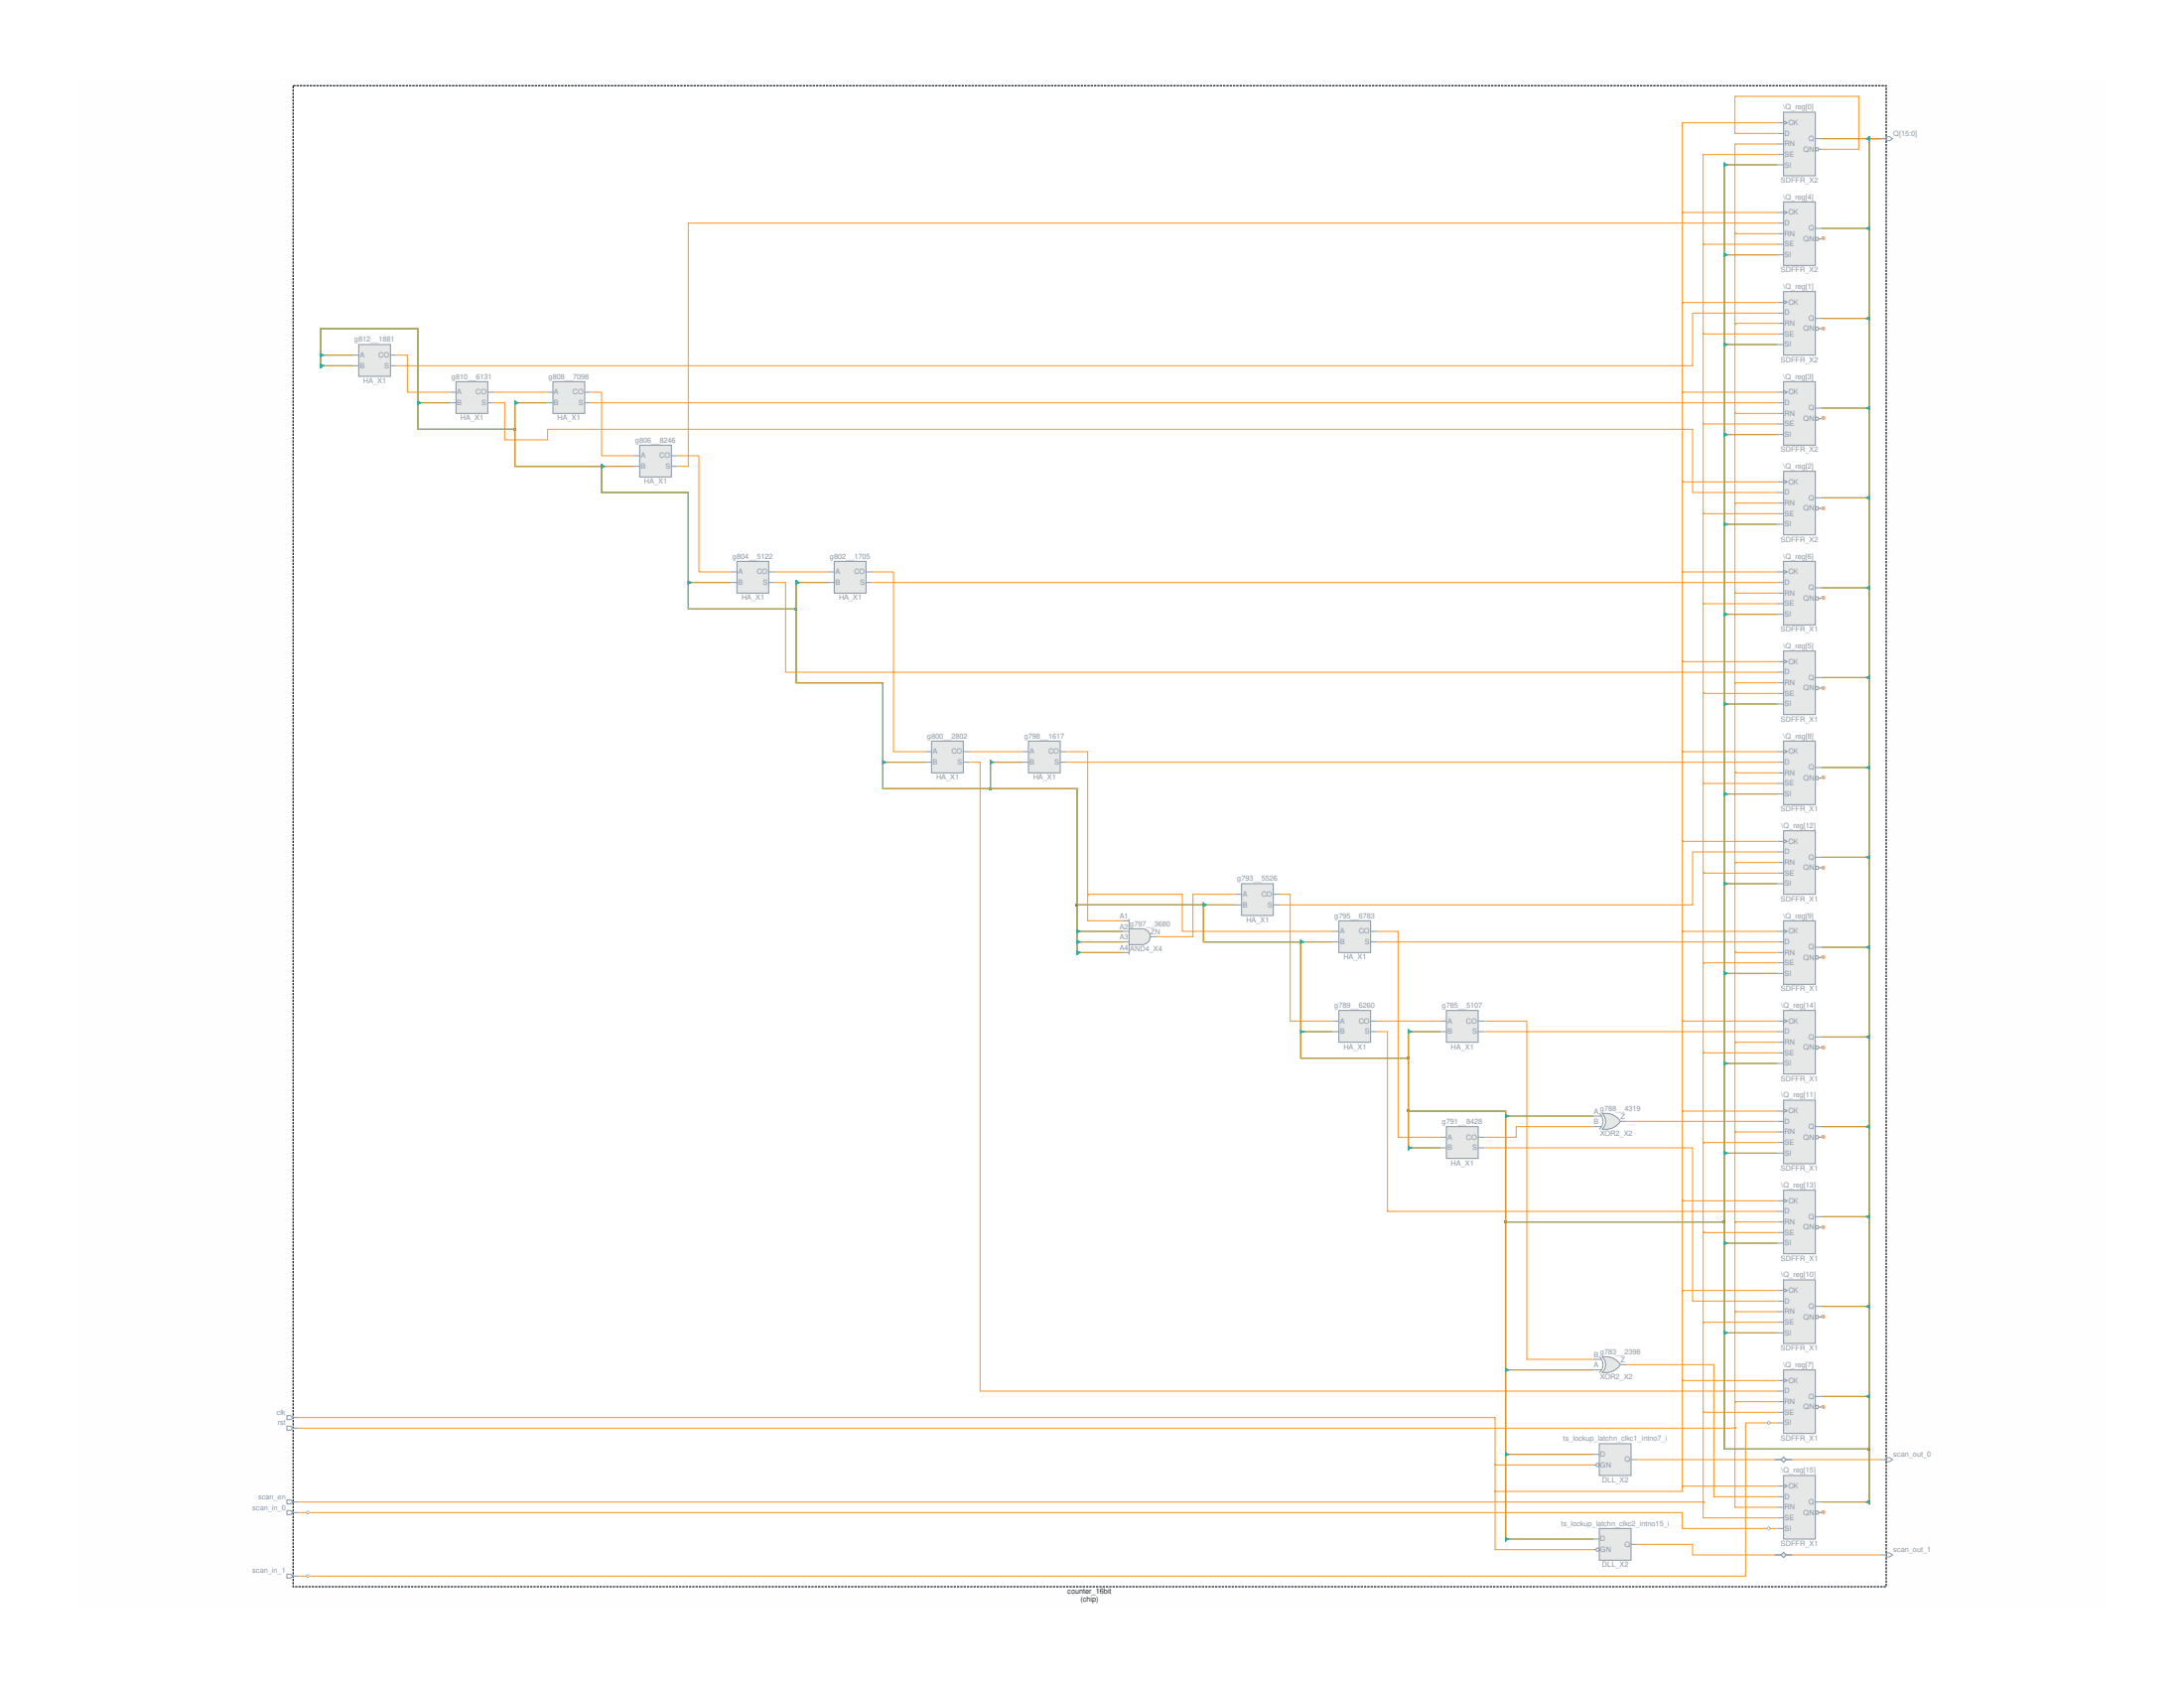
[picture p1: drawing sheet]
<svg xmlns="http://www.w3.org/2000/svg" width="279mm" height="216mm" viewBox="0 0 279 216" stroke-linecap="round" stroke-linejoin="round" font-family="sans-serif">
<path d="M10.2 10.2h259v195.5h-259z" fill="#fffefe"/>
<path d="M37.5 11h203.8v191.9h-203.8z" fill-rule="evenodd" fill="#fff"/>
<path d="M37.5 11h203.8v191.9h-203.8z" fill="none" stroke="#222830" stroke-width=".17" stroke-dasharray=".3 .1" stroke-linecap="butt"/>
<g fill="none" stroke="#8794a4" stroke-width=".13">
<path d="M241.3 17.5h.5l.3 .2-.3 .3h-.5zM36.7 181.1h.5l.3 .2-.3 .3h-.5zM36.7 182.4h.5l.3 .3-.3 .2h-.5zM36.7 193.2h.5l.3 .3-.3 .2h-.5zM36.7 191.9h.5l.3 .2-.3 .3h-.5zM37.5 181.3h.8M37.5 182.7h.8M37.5 193.5h.8M37.5 192.1h.8M240.5 186.7h.8M240.5 198.9h.8M241.3 186.4h.5l.3 .3-.3 .2h-.5z"/>
<path d="M241.3 198.6h.5l.3 .3-.3 .2h-.5zM36.7 201.3h.5l.3 .3-.3 .2h-.5zM37.5 201.6h.8"/>
</g>
<path d="M240.5 17.7h.8" fill="none" stroke="#8794a4" stroke-width=".17"/>
<path d="M106.7 71.8h4.1v4.1h-4.1z" fill-rule="evenodd" fill="#e6e8e8"/>
<path d="M106.7 71.8h4.1v4.1h-4.1z" fill="none" stroke="#8794a3" stroke-width=".13"/>
<path d="M105.9 73.2h.8M105.9 74.5h.8M110.8 73.2h.8M110.8 74.5h.8" fill="none" stroke="#8794a4" stroke-width=".13"/>
<path d="M228.2 25.8h4v8.2h-4z" fill-rule="evenodd" fill="#e6e8e8"/>
<path d="M228.2 25.8h4v8.2h-4zM228.2 27l.4 .2-.4 .2" fill="none" stroke="#8794a3" stroke-width=".13"/>
<g fill="none" stroke="#8794a4" stroke-width=".13">
<path d="M227.4 27.2h.8M227.4 28.5h.8M227.4 29.9h.8M227.4 31.2h.8M227.4 32.6h.8M232.2 29.2h.8M232.7 30.6h.3"/>
<circle cx="232.5" cy="30.6" r=".21"/>
</g>
<path d="M81.8 56.9h4.1v4.1h-4.1z" fill-rule="evenodd" fill="#e6e8e8"/>
<path d="M81.8 56.9h4.1v4.1h-4.1z" fill="none" stroke="#8794a3" stroke-width=".13"/>
<path d="M81 58.3h.8M81 59.6h.8M85.9 58.3h.8M85.9 59.6h.8" fill="none" stroke="#8794a4" stroke-width=".13"/>
<path d="M228.2 60.3h4v8.1h-4z" fill-rule="evenodd" fill="#e6e8e8"/>
<path d="M228.2 60.3h4v8.1h-4zM228.2 61.4l.4 .2-.4 .2" fill="none" stroke="#8794a3" stroke-width=".13"/>
<g fill="none" stroke="#8794a4" stroke-width=".13">
<path d="M227.4 61.6h.8M227.4 63h.8M227.4 64.3h.8M227.4 65.7h.8M227.4 67.1h.8M232.2 63.7h.8M232.7 65h.3"/>
<circle cx="232.5" cy="65" r=".21"/>
</g>
<path d="M228.2 37.3h4v8.1h-4z" fill-rule="evenodd" fill="#e6e8e8"/>
<path d="M228.2 37.3h4v8.1h-4zM228.2 38.4l.4 .3-.4 .2" fill="none" stroke="#8794a3" stroke-width=".13"/>
<g fill="none" stroke="#8794a4" stroke-width=".13">
<path d="M227.4 38.7h.8M227.4 40h.8M227.4 41.4h.8M227.4 42.7h.8M227.4 44.1h.8M232.2 40.7h.8M232.7 42h.3"/>
<circle cx="232.5" cy="42" r=".21"/>
</g>
<path d="M204.6 184.7h4.1v4h-4.1z" fill-rule="evenodd" fill="#e6e8e8"/>
<path d="M204.6 184.7h4.1v4h-4.1z" fill="none" stroke="#8794a3" stroke-width=".13"/>
<g fill="none" stroke="#8794a4" stroke-width=".13">
<path d="M203.8 186h.8M203.8 187.4h.4M208.7 186.7h.8"/>
<circle cx="204.4" cy="187.4" r=".21"/>
</g>
<path d="M204.9 173.5a2.3 2.3 0 0 1 2.4 1 2.26 2.26 0 0 1-2.4 1.1 1.34 1.34 0 0 0 0-2.1z" fill-rule="evenodd" fill="#e6e8e8"/>
<path d="M204.6 173.5a1.33 1.33 0 0 1 0 2.1M204.9 173.5a2.36 2.36 0 0 1 2.4 1 2.35 2.35 0 0 1-2.4 1.1 1.33 1.33 0 0 0 0-2.1z" fill="none" stroke="#8794a3" stroke-width=".13"/>
<path d="M203.8 175.2h1.1M203.8 173.9h1.1M207.3 174.5h.8" fill="none" stroke="#8794a4" stroke-width=".13"/>
<path d="M228.2 140.7h4v8.1h-4z" fill-rule="evenodd" fill="#e6e8e8"/>
<path d="M228.2 140.7h4v8.1h-4zM228.2 141.9l.4 .2-.4 .2" fill="none" stroke="#8794a3" stroke-width=".13"/>
<g fill="none" stroke="#8794a4" stroke-width=".13">
<path d="M227.4 142.1h.8M227.4 143.4h.8M227.4 144.8h.8M227.4 146.1h.8M227.4 147.5h.8M232.2 144.1h.8M232.7 145.5h.3"/>
<circle cx="232.5" cy="145.5" r=".21"/>
</g>
<path d="M204.9 142.4a2.3 2.3 0 0 1 2.4 1 2.26 2.26 0 0 1-2.4 1 1.34 1.34 0 0 0 0-2z" fill-rule="evenodd" fill="#e6e8e8"/>
<path d="M204.6 142.4a1.33 1.33 0 0 1 0 2M204.9 142.4a2.36 2.36 0 0 1 2.4 1 2.35 2.35 0 0 1-2.4 1 1.33 1.33 0 0 0 0-2z" fill="none" stroke="#8794a3" stroke-width=".13"/>
<path d="M203.8 142.7h1.1M203.8 144.1h1.1M207.3 143.4h.8" fill="none" stroke="#8794a4" stroke-width=".13"/>
<path d="M228.2 163.7h4v8.1h-4z" fill-rule="evenodd" fill="#e6e8e8"/>
<path d="M228.2 163.7h4v8.1h-4zM228.2 164.8l.4 .3-.4 .2" fill="none" stroke="#8794a3" stroke-width=".13"/>
<g fill="none" stroke="#8794a4" stroke-width=".13">
<path d="M227.4 165.1h.8M227.4 166.4h.8M227.4 167.8h.8M227.4 169.1h.8M227.4 170.5h.8M232.2 167.1h.8M232.7 168.4h.3"/>
<circle cx="232.5" cy="168.4" r=".21"/>
</g>
<path d="M158.8 113h4.1v4.1h-4.1z" fill-rule="evenodd" fill="#e6e8e8"/>
<path d="M158.8 113h4.1v4.1h-4.1z" fill="none" stroke="#8794a3" stroke-width=".13"/>
<path d="M158 114.4h.8M158 115.7h.8M162.9 114.4h.8M162.9 115.7h.8" fill="none" stroke="#8794a4" stroke-width=".13"/>
<path d="M171.3 117.8h4v4h-4z" fill-rule="evenodd" fill="#e6e8e8"/>
<path d="M171.3 117.8h4v4h-4z" fill="none" stroke="#8794a3" stroke-width=".13"/>
<path d="M170.5 119.1h.8M175.3 119.1h.8M170.5 120.5h.8M175.3 120.5h.8" fill="none" stroke="#8794a4" stroke-width=".13"/>
<path d="M131.6 94.8h4v4h-4z" fill-rule="evenodd" fill="#e6e8e8"/>
<path d="M131.6 94.8h4v4h-4z" fill="none" stroke="#8794a3" stroke-width=".13"/>
<path d="M130.8 96.1h.8M130.8 97.5h.8M135.6 96.1h.8M135.6 97.5h.8" fill="none" stroke="#8794a4" stroke-width=".13"/>
<path d="M228.2 71.8h4v8.1h-4z" fill-rule="evenodd" fill="#e6e8e8"/>
<path d="M228.2 71.8h4v8.1h-4zM228.2 72.9l.4 .3-.4 .2" fill="none" stroke="#8794a3" stroke-width=".13"/>
<g fill="none" stroke="#8794a4" stroke-width=".13">
<path d="M227.4 73.2h.8M227.4 74.5h.8M227.4 75.9h.8M227.4 77.2h.8M227.4 78.6h.8M232.2 75.2h.8M232.7 76.5h.3"/>
<circle cx="232.5" cy="76.5" r=".21"/>
</g>
<path d="M94.3 71.8h4v4.1h-4z" fill-rule="evenodd" fill="#e6e8e8"/>
<path d="M94.3 71.8h4v4.1h-4z" fill="none" stroke="#8794a3" stroke-width=".13"/>
<path d="M93.5 73.2h.8M93.5 74.5h.8M98.3 73.2h.8M98.3 74.5h.8" fill="none" stroke="#8794a4" stroke-width=".13"/>
<path d="M70.7 48.8h4.1v4.1h-4.1z" fill-rule="evenodd" fill="#e6e8e8"/>
<path d="M70.7 48.8h4.1v4.1h-4.1z" fill="none" stroke="#8794a3" stroke-width=".13"/>
<path d="M69.9 50.2h.8M69.9 51.5h.8M74.8 50.2h.8M74.8 51.5h.8" fill="none" stroke="#8794a4" stroke-width=".13"/>
<path d="M228.2 14.4h4v8.1h-4z" fill-rule="evenodd" fill="#e6e8e8"/>
<path d="M228.2 14.4h4v8.1h-4zM228.2 15.5l.4 .2-.4 .2" fill="none" stroke="#8794a3" stroke-width=".13"/>
<g fill="none" stroke="#8794a4" stroke-width=".13">
<path d="M227.4 15.7h.8M227.4 17.1h.8M227.4 18.4h.8M227.4 19.8h.8M232.2 17.7h.8M232.7 19.1h.3M227.4 21.1h.8"/>
<circle cx="232.5" cy="19.1" r=".21"/>
</g>
<path d="M228.2 117.8h4v8.1h-4z" fill-rule="evenodd" fill="#e6e8e8"/>
<path d="M228.2 117.8h4v8.1h-4zM228.2 118.9l.4 .2-.4 .2" fill="none" stroke="#8794a3" stroke-width=".13"/>
<g fill="none" stroke="#8794a4" stroke-width=".13">
<path d="M227.4 119.1h.8M227.4 120.5h.8M227.4 121.8h.8M227.4 123.1h.8M227.4 124.5h.8M232.2 121.2h.8M232.7 122.5h.3"/>
<circle cx="232.5" cy="122.5" r=".21"/>
</g>
<path d="M228.2 188.7h4v8.1h-4z" fill-rule="evenodd" fill="#e6e8e8"/>
<path d="M228.2 188.7h4v8.1h-4zM228.2 189.9l.4 .2-.4 .2" fill="none" stroke="#8794a3" stroke-width=".13"/>
<g fill="none" stroke="#8794a4" stroke-width=".13">
<path d="M227.4 190.1h.8M227.4 191.4h.8M227.4 192.8h.8M227.4 194.1h.8M227.4 195.5h.8M232.2 192.1h.8M232.7 193.5h.3"/>
<circle cx="232.5" cy="193.5" r=".21"/>
</g>
<path d="M185 129.2h4.1v4.1h-4.1z" fill-rule="evenodd" fill="#e6e8e8"/>
<path d="M185 129.2h4.1v4.1h-4.1z" fill="none" stroke="#8794a3" stroke-width=".13"/>
<path d="M184.2 130.6h.8M184.2 132h.8M189.1 130.6h.8M189.1 132h.8" fill="none" stroke="#8794a4" stroke-width=".13"/>
<path d="M171.3 129.2h4v4.1h-4z" fill-rule="evenodd" fill="#e6e8e8"/>
<path d="M171.3 129.2h4v4.1h-4z" fill="none" stroke="#8794a3" stroke-width=".13"/>
<path d="M170.5 130.6h.8M170.5 132h.8M175.3 130.6h.8M175.3 132h.8" fill="none" stroke="#8794a4" stroke-width=".13"/>
<path d="M185 144.1h4.1v4.1h-4.1z" fill-rule="evenodd" fill="#e6e8e8"/>
<path d="M185 144.1h4.1v4.1h-4.1z" fill="none" stroke="#8794a3" stroke-width=".13"/>
<path d="M184.2 145.5h.8M184.2 146.8h.8M189.1 145.5h.8M189.1 146.8h.8" fill="none" stroke="#8794a4" stroke-width=".13"/>
<path d="M144.4 118.8h1.7a1.02 1.02 0 0 1 1.1 1 1.02 1.02 0 0 1-1.1 1h-1.7z" fill-rule="evenodd" fill="#e6e8e8"/>
<path d="M144.4 118.8h1.7a1.02 1.02 0 0 1 1 1 1.02 1.02 0 0 1-1 1h-1.7zM144.4 117.5v1.3M144.4 120.8v1.3" fill="none" stroke="#8794a3" stroke-width=".13"/>
<path d="M143.6 117.8h.8M143.6 119.1h.8M147.2 119.8h.8M143.6 120.5h.8M143.6 121.8h.8" fill="none" stroke="#8794a4" stroke-width=".13"/>
<path d="M228.2 94.8h4v8.1h-4z" fill-rule="evenodd" fill="#e6e8e8"/>
<path d="M228.2 94.8h4v8.1h-4zM228.2 95.9l.4 .2-.4 .3" fill="none" stroke="#8794a3" stroke-width=".13"/>
<g fill="none" stroke="#8794a4" stroke-width=".13">
<path d="M227.4 96.1h.8M227.4 97.5h.8M227.4 98.8h.8M232.2 98.2h.8M232.7 99.5h.3M227.4 100.2h.8M227.4 101.6h.8"/>
<circle cx="232.5" cy="99.5" r=".21"/>
</g>
<path d="M119.2 94.8h4v4h-4z" fill-rule="evenodd" fill="#e6e8e8"/>
<path d="M119.2 94.8h4v4h-4z" fill="none" stroke="#8794a3" stroke-width=".13"/>
<path d="M118.3 96.1h.9M118.3 97.5h.9M123.2 96.1h.8M123.2 97.5h.8" fill="none" stroke="#8794a4" stroke-width=".13"/>
<path d="M228.2 83.3h4v8.1h-4z" fill-rule="evenodd" fill="#e6e8e8"/>
<path d="M228.2 83.3h4v8.1h-4zM228.2 84.4l.4 .2-.4 .2" fill="none" stroke="#8794a3" stroke-width=".13"/>
<g fill="none" stroke="#8794a4" stroke-width=".13">
<path d="M227.4 84.6h.8M227.4 86h.8M227.4 87.3h.8M227.4 88.7h.8M227.4 90h.8M232.2 86.7h.8M232.7 88h.3"/>
<circle cx="232.5" cy="88" r=".21"/>
</g>
<path d="M228.2 48.8h4v8.1h-4z" fill-rule="evenodd" fill="#e6e8e8"/>
<path d="M228.2 48.8h4v8.1h-4zM228.2 50l.4 .2-.4 .2" fill="none" stroke="#8794a3" stroke-width=".13"/>
<g fill="none" stroke="#8794a4" stroke-width=".13">
<path d="M227.4 50.2h.8M227.4 51.5h.8M227.4 52.9h.8M227.4 54.2h.8M227.4 55.6h.8M232.2 52.2h.8M232.7 53.6h.3"/>
<circle cx="232.5" cy="53.6" r=".21"/>
</g>
<path d="M58.3 48.8h4.1v4.1h-4.1z" fill-rule="evenodd" fill="#e6e8e8"/>
<path d="M58.3 48.8h4.1v4.1h-4.1z" fill="none" stroke="#8794a3" stroke-width=".13"/>
<path d="M57.5 50.2h.8M57.5 51.5h.8M62.4 50.2h.8M62.4 51.5h.8" fill="none" stroke="#8794a4" stroke-width=".13"/>
<path d="M45.9 44.1h4.1v4h-4.1z" fill-rule="evenodd" fill="#e6e8e8"/>
<path d="M45.9 44.1h4.1v4h-4.1z" fill="none" stroke="#8794a3" stroke-width=".13"/>
<path d="M45.1 45.4h.8M45.1 46.8h.8M50 45.4h.8M50 46.8h.8" fill="none" stroke="#8794a4" stroke-width=".13"/>
<path d="M204.6 195.5h4.1v4.1h-4.1z" fill-rule="evenodd" fill="#e6e8e8"/>
<path d="M204.6 195.5h4.1v4.1h-4.1z" fill="none" stroke="#8794a3" stroke-width=".13"/>
<g fill="none" stroke="#8794a4" stroke-width=".13">
<path d="M203.8 196.8h.8M203.8 198.2h.4M208.7 197.5h.8"/>
<circle cx="204.4" cy="198.2" r=".21"/>
</g>
<path d="M227.8 186.7l.4-.3 .3 .3-.3 .3z" fill-rule="evenodd" fill="#e6e8e8"/>
<path d="M227 186.7h.8M227.8 186.7l.4-.3 .3 .3-.3 .3zM228.5 186.7h.8" fill="none" stroke="#8794a3" stroke-width=".13"/>
<path d="M227 186.7h.8M228.5 186.7h.8" fill="none" stroke="#8794a4" stroke-width=".13"/>
<path d="M227.8 198.9l.4-.4 .3 .4-.3 .3z" fill-rule="evenodd" fill="#e6e8e8"/>
<path d="M227 198.9h.8M227.8 198.9l.4-.4 .3 .4-.3 .3zM228.5 198.9h.8" fill="none" stroke="#8794a3" stroke-width=".13"/>
<path d="M227 198.9h.8M228.5 198.9h.8" fill="none" stroke="#8794a4" stroke-width=".13"/>
<path d="M228.2 129.2h4v8.2h-4z" fill-rule="evenodd" fill="#e6e8e8"/>
<path d="M228.2 129.2h4v8.2h-4zM228.2 130.4l.4 .2-.4 .2" fill="none" stroke="#8794a3" stroke-width=".13"/>
<g fill="none" stroke="#8794a4" stroke-width=".13">
<path d="M227.4 130.6h.8M227.4 132h.8M227.4 133.3h.8M227.4 134.7h.8M227.4 136h.8M232.2 132.6h.8M232.7 134h.3"/>
<circle cx="232.5" cy="134" r=".21"/>
</g>
<path d="M228.2 152.2h4v8.2h-4z" fill-rule="evenodd" fill="#e6e8e8"/>
<path d="M228.2 152.2h4v8.2h-4zM228.2 153.4l.4 .2-.4 .2" fill="none" stroke="#8794a3" stroke-width=".13"/>
<g fill="none" stroke="#8794a4" stroke-width=".13">
<path d="M227.4 153.6h.8M227.4 154.9h.8M227.4 156.3h.8M227.4 157.6h.8M227.4 159h.8M232.2 155.6h.8M232.7 157h.3"/>
<circle cx="232.5" cy="157" r=".21"/>
</g>
<path d="M228.2 106.3h4v8.1h-4z" fill-rule="evenodd" fill="#e6e8e8"/>
<path d="M228.2 106.3h4v8.1h-4zM228.2 107.4l.4 .2-.4 .2" fill="none" stroke="#8794a3" stroke-width=".13"/>
<g fill="none" stroke="#8794a4" stroke-width=".13">
<path d="M227.4 107.6h.8M227.4 109h.8M227.4 110.3h.8M227.4 111.7h.8M227.4 113h.8M232.2 109.6h.8M232.7 111h.3"/>
<circle cx="232.5" cy="111" r=".21"/>
</g>
<path d="M228.2 175.2h4v8.1h-4z" fill-rule="evenodd" fill="#e6e8e8"/>
<path d="M228.2 175.2h4v8.1h-4zM228.2 176.4l.4 .2-.4 .2" fill="none" stroke="#8794a3" stroke-width=".13"/>
<g fill="none" stroke="#8794a4" stroke-width=".13">
<path d="M227.4 176.6h.8M227.4 177.9h.8M227.4 179.3h.8M232.2 178.6h.8M232.7 180h.3M227.4 180.6h.8M227.4 182h.8"/>
<circle cx="232.5" cy="180" r=".21"/>
</g>
<path d="M63.2 50.2h6.7M86.7 58.3h2.7v14.9h4.1M124 97.5h1.4v80.4h102M227.4 109h-10.9v6.7h-52.8M189.9 132h37.5M38.3 182.7h183.7M209.5 197.5h7v1.4h10.5" fill="none" stroke="#ff931e" stroke-width=".13"/>
<g fill="#ff931e">
<path d="M221.8 29.8h.3v.2h-.3z"/>
<path d="M221.8 41.2h.3v.3h-.3z"/>
<path d="M221.8 52.7h.3v.3h-.3z"/>
<path d="M221.8 64.2h.3v.3h-.3z"/>
<path d="M221.8 75.7h.3v.3h-.3z"/>
<path d="M221.8 87.2h.3v.3h-.3z"/>
<path d="M221.8 98.7h.3v.3h-.3z"/>
<path d="M221.8 110.2h.3v.2h-.3z"/>
<path d="M221.8 121.7h.3v.3h-.3z"/>
<path d="M221.8 133.2h.3v.2h-.3z"/>
<path d="M221.8 144.7h.3v.2h-.3z"/>
<path d="M221.8 156.2h.3v.2h-.3z"/>
<path d="M221.8 167.6h.3v.3h-.3z"/>
<path d="M221.8 179.2h.3v.2h-.3z"/>
<path d="M221.8 182.5h.3v.3h-.3z"/>
</g>
<g fill="none" stroke="#ff931e" stroke-width=".13">
<path d="M227.4 18.4h-5.4v174.4h5.4M222 29.9h5.4M227.4 28.5h-139.3v31.1h-1.4M50.8 45.4h1.3v4.8h5.4M63.2 51.5h1.4v4.8h5.5v-1.4h146.4v8.1h10.9M75.6 50.2h1.4v8.1h4M222 41.4h5.4M222 52.9h5.4M111.6 73.2h2.7v22.9h4M111.6 74.5h115.8M222 64.3h5.4M222 75.9h5.4"/>
<path d="M136.4 96.1h2.7v21.7h4.5M136.4 97.5h91M222 87.3h5.4M222 98.8h5.4M139.1 114.4h12.2v4.7h19.2M176.1 119.1h2.8v26.4h5.3M222 110.3h5.4M176.1 132h1.4v22.9h49.9M176.1 130.6h8.1M176.1 120.5h51.3M222 121.8h5.4M222 133.3h5.4"/>
<path d="M189.9 146.8h26.6v19.6h10.9M203.8 144.1h-9.8v1.4h-4.1M222 144.8h5.4M222 156.3h5.4M208.1 174.5h11.1v16.9h8.2M222 167.8h5.4M222 179.3h5.4M38.3 193.5h176.9v2h12.2M229.3 186.7h11.2M229.3 198.9h11.2"/>
</g>
<path d="M139 114.3h.3v.2h-.3z" fill="#ff931e"/>
<path d="M75.6 51.5h151.8M227.4 40h-10.9v6.8h-165.7M99.1 73.2h6.8M124 96.1h6.8M163.7 114.4h1.4v16.2h5.4M189.9 130.6h5.4v43.3h8.5M38.3 192.1h179.6M209.5 186.7h17.5" fill="none" stroke="#ff931e" stroke-width=".13"/>
<g fill="#ff931e">
<path d="M217.8 31.1h.2v.3h-.2z"/>
<path d="M217.8 42.6h.2v.2h-.2z"/>
<path d="M217.8 54.1h.2v.3h-.2z"/>
<path d="M217.8 65.6h.2v.2h-.2z"/>
<path d="M217.8 77.1h.2v.2h-.2z"/>
<path d="M217.8 88.6h.2v.2h-.2z"/>
<path d="M217.8 100.1h.2v.2h-.2z"/>
<path d="M217.8 111.5h.2v.3h-.2z"/>
<path d="M217.8 123h.2v.3h-.2z"/>
<path d="M217.8 134.5h.2v.3h-.2z"/>
<path d="M217.8 146h.2v.3h-.2z"/>
<path d="M217.8 157.5h.2v.3h-.2z"/>
<path d="M217.8 169h.2v.2h-.2z"/>
<path d="M217.8 180.5h.2v.3h-.2z"/>
<path d="M217.8 192h.2v.2h-.2z"/>
</g>
<g fill="none" stroke="#ff931e" stroke-width=".13">
<path d="M227.4 19.8h-9.5v174.3h9.5M227.4 15.7h-12.2v175.1h-23.9M215.2 38.7h12.2M215.2 27.2h12.2M217.9 31.2h9.5M215.2 50.2h12.2M217.9 42.7h9.5M217.9 54.2h9.5M215.2 73.2h12.2M215.2 61.6h12.2M217.9 65.7h9.5M217.9 77.2h9.5"/>
<path d="M215.2 96.1h12.2M215.2 84.6h12.2M217.9 88.7h9.5M215.2 119.1h12.2M215.2 107.6h12.2M217.9 100.2h9.5M217.9 111.7h9.5M215.2 130.6h12.2M217.9 123.1h9.5M217.9 134.7h9.5M215.2 153.6h12.2M215.2 142.1h12.2"/>
<path d="M217.9 146.1h9.5M217.9 157.6h9.5M215.2 176.6h12.2M215.2 165.1h12.2M217.9 169.1h9.5M38.3 181.3h153v16.9h12.5M191.3 187.4h12.5M215.2 190.1h12.2M217.9 180.6h9.5"/>
</g>
<g fill="#ff931e">
<path d="M215.1 189.9h.2v.3h-.2z"/>
<path d="M215.1 176.4h.2v.3h-.2z"/>
<path d="M215.1 164.9h.2v.3h-.2z"/>
<path d="M215.1 153.5h.2v.2h-.2z"/>
<path d="M215.1 142h.2v.2h-.2z"/>
<path d="M215.1 130.5h.2v.2h-.2z"/>
<path d="M215.1 119h.2v.3h-.2z"/>
<path d="M215.1 107.5h.2v.2h-.2z"/>
<path d="M215.1 96h.2v.3h-.2z"/>
<path d="M215.1 84.5h.2v.3h-.2z"/>
<path d="M215.1 73h.2v.3h-.2z"/>
<path d="M215.1 61.5h.2v.3h-.2z"/>
<path d="M215.1 50h.2v.3h-.2z"/>
<path d="M215.1 38.6h.2v.2h-.2z"/>
<path d="M215.1 27.1h.2v.2h-.2z"/>
<path d="M191.1 187.2h.3v.3h-.3z"/>
<path d="M191.1 190.6h.3v.3h-.3z"/>
</g>
<path d="M227.4 17.1h-5.4v-4.8h15.8v6.8h-4.8M99.1 74.5h1.4v11.5h126.9M158 114.4h-5.4v5.4h-4.6M208.1 143.4h19.3M227.4 182h-4.1v19.6h-185" fill="none" stroke="#ff931e" stroke-width=".13"/>
<path d="M41 47.1v-5.1h12.5v12.9h12.4" fill="none" stroke="#00a99d" stroke-width=".17"/>
<path d="M65.7 54.7h.3v.4h-.3z" fill="#00a99d"/>
<path d="M77 59.3v3.7h11.1v14.9h13.8" fill="none" stroke="#00a99d" stroke-width=".17"/>
<path d="M101.7 77.7h.3v.4h-.3z" fill="#00a99d"/>
<path d="M65.9 51.2v8.4h11.1M101.9 74.2v13.1h11v13.6h13.8" fill="none" stroke="#00a99d" stroke-width=".17"/>
<path d="M126.5 100.7h.4v.3h-.4z" fill="#00a99d"/>
<path d="M126.7 97.2v3.7h11.1v21.3M137.8 115.7h16.2M166.4 120.1v15.2h13.8M180.2 142.1h12.4v55.1M192.6 156.3h28" fill="none" stroke="#00a99d" stroke-width=".17"/>
<path d="M220.4 156.1h.4v.4h-.4z" fill="#00a99d"/>
<path d="M239.1 17.4v175M239.1 17.7h1.4" fill="none" stroke="#00a99d" stroke-width=".17"/>
<path d="M137.6 115.6h.4v.3h-.4z" fill="#00a99d"/>
<path d="M154 115.4v5.1h12.4M180.2 131.6v15.6" fill="none" stroke="#00a99d" stroke-width=".17"/>
<g fill="#00a99d">
<path d="M180 135.2h.3v.3h-.3z"/>
<path d="M180 141.9h.3v.4h-.3z"/>
<path d="M192.4 156.1h.4v.4h-.4z"/>
</g>
<path d="M220.6 20.7v164.6h18.5" fill="none" stroke="#00a99d" stroke-width=".17"/>
<path d="M239 185.2h.3v.3h-.3z" fill="#00a99d"/>
<g fill="none" stroke="#01aa9f" stroke-width=".13">
<path d="M233 17.7h6.1M220.6 21.1h6.8M220.6 32.6h6.8M233 29.2h6.1M41 46.8h4.1M41 45.4h4.1M53.5 51.5h4M65.9 51.5h4M77 59.6h4M220.6 44.1h6.8M220.6 55.6h6.8M233 40.7h6.1"/>
<path d="M233 52.2h6.1M88.1 74.5h5.4M101.9 74.5h4M220.6 67.1h6.8M220.6 78.6h6.8M233 63.7h6.1M233 75.2h6.1M112.9 97.5h5.4M126.7 97.5h4.1M220.6 90h6.8M233 86.7h6.1M233 98.2h6.1"/>
<path d="M137.8 119.1h5.8M154 115.7h4M220.6 101.6h6.8M220.6 113h6.8M233 109.6h6.1M137.8 120.5h5.8M137.8 121.8h5.8M166.4 120.5h4.1M166.4 132h4.1M180.2 132h4M220.6 124.5h6.8M220.6 136h6.8"/>
<path d="M233 121.2h6.1M233 132.6h6.1M180.2 146.8h4M192.6 142.7h11.2M220.6 159h6.8M220.6 147.5h6.8M233 144.1h6.1M233 155.6h6.1M192.6 175.2h11.2M220.6 170.5h6.8M233 167.1h6.1M233 178.6h6.1"/>
<path d="M192.6 186h11.2M192.6 196.8h11.2M233 192.1h6.1"/>
</g>
<g fill="none" stroke="#ff931e" stroke-width=".13">
<path d="M233 17.7h7.5M239.1 17.7v174.4h-6.1M220.6 32.6h6.8M227.4 21.1h-6.8v80.5M233 29.2h6.1M41 45.4v-3.4h12.5v9.5M41 45.4v1.4h4.1M41 45.4h4.1M53.5 51.5v3.4h12.4M53.5 51.5h4M69.9 51.5h-4v8.1h11.1M77 59.6v3.4h11.1v11.5"/>
<path d="M77 59.6h4M220.6 44.1h6.8M220.6 55.6h6.8M233 40.7h6.1M233 52.2h6.1M88.1 74.5v3.4h13.8M88.1 74.5h5.4M105.9 74.5h-4v12.8h11v10.2M220.6 67.1h6.8M220.6 78.6h6.8M233 63.7h6.1M233 75.2h6.1"/>
<path d="M112.9 97.5v3.4h13.8M112.9 97.5h5.4M130.8 97.5h-4.1v3.4h11.1v14.8M220.6 90h6.8M233 86.7h6.1M233 98.2h6.1M137.8 115.7v6.1h5.8M137.8 115.7h20.2M137.8 119.1h5.8M154 115.7v4.8h12.4M220.6 101.6v83.7h18.5M220.6 101.6h6.8"/>
<path d="M220.6 113h6.8M233 109.6h6.1M137.8 120.5h5.8M166.4 120.5v14.8h13.8M166.4 120.5h4.1M166.4 132h4.1M184.2 132h-4v14.8h4M220.6 124.5h6.8M220.6 136h6.8M233 121.2h6.1M233 132.6h6.1M180.2 142.1h12.4v14.2"/>
<path d="M192.6 156.3v40.5h11.2M192.6 142.7h11.2M192.6 156.3h28M220.6 159h6.8M220.6 147.5h6.8M233 144.1h6.1M233 155.6h6.1M192.6 175.2h11.2M220.6 170.5h6.8M233 167.1h6.1M233 178.6h6.1M192.6 186h11.2"/>
</g>
<g fill="#02aa9e">
<path d="M65.8 51.2l.6 .3-.6 .3z"/>
<path d="M101.8 74.2l.6 .3-.6 .3z"/>
<path d="M40.9 46.5l.7 .3-.7 .3z"/>
<path d="M40.9 45.1l.7 .3-.7 .3z"/>
<path d="M53.4 51.2l.6 .3-.6 .3z"/>
<path d="M76.9 59.4l.6 .2-.6 .3z"/>
<path d="M88 74.2l.6 .3-.6 .3z"/>
<path d="M126.6 97.2l.7 .3-.7 .3z"/>
<path d="M112.9 97.2l.6 .3-.6 .3z"/>
<path d="M153.9 115.4l.6 .3-.6 .3z"/>
<path d="M220.5 20.8l.6 .3-.6 .3z"/>
<path d="M220.5 32.3l.6 .3-.6 .3z"/>
<path d="M220.5 43.8l.6 .3-.6 .3z"/>
<path d="M220.5 55.3l.6 .3-.6 .3z"/>
<path d="M220.5 66.8l.6 .3-.6 .3z"/>
<path d="M220.5 78.3l.6 .3-.6 .3z"/>
<path d="M220.5 89.7l.6 .3-.6 .3z"/>
<path d="M220.5 101.3l.6 .3-.6 .3z"/>
<path d="M220.5 112.7l.6 .3-.6 .3z"/>
<path d="M220.5 124.2l.6 .3-.6 .3z"/>
<path d="M220.5 135.7l.6 .3-.6 .3z"/>
<path d="M220.5 147.2l.6 .3-.6 .3z"/>
<path d="M220.5 158.7l.6 .3-.6 .3z"/>
<path d="M220.5 170.2l.6 .3-.6 .3z"/>
<path d="M137.7 118.8l.6 .3-.6 .3z"/>
<path d="M137.7 120.2l.6 .3-.6 .3z"/>
<path d="M137.7 121.5l.6 .3-.6 .3z"/>
<path d="M166.3 120.2l.7 .3-.7 .3z"/>
<path d="M166.3 131.7l.7 .3-.7 .2z"/>
<path d="M180.1 131.7l.6 .3-.6 .2z"/>
<path d="M180.1 146.5l.6 .3-.6 .3z"/>
<path d="M192.5 142.5l.7 .2-.7 .3z"/>
<path d="M192.5 174.9l.7 .3-.7 .3z"/>
<path d="M192.5 185.7l.7 .3-.7 .3z"/>
<path d="M192.5 196.6l.7 .2-.7 .3z"/>
<path d="M238.6 17.7l.6-.3v.6z"/>
<path d="M238.6 29.2l.6-.3v.6z"/>
<path d="M238.6 40.7l.6-.3v.6z"/>
<path d="M238.6 52.2l.6-.3v.6z"/>
<path d="M238.6 63.7l.6-.3v.6z"/>
<path d="M238.6 75.2l.6-.3v.6z"/>
<path d="M238.6 86.7l.6-.3v.6z"/>
<path d="M238.6 98.2l.6-.3v.6z"/>
<path d="M238.6 109.6l.6-.3v.6z"/>
<path d="M238.6 121.2l.6-.3v.6z"/>
<path d="M238.6 132.6l.6-.3v.6z"/>
<path d="M238.6 144.1l.6-.3v.6z"/>
<path d="M238.6 155.6l.6-.3v.6z"/>
<path d="M238.6 167.1l.6-.3v.6z"/>
<path d="M238.6 178.6l.6-.3v.6z"/>
<path d="M238.6 192.1l.6-.3v.6z"/>
</g>
<path d="M39.4 193.2l.3 .3-.3 .2-.3-.2z" fill-rule="evenodd" fill="#00aa9d"/>
<path d="M39.2 193.5h.4M39.4 193.3v.3" fill="none" stroke="#fffeff" stroke-width=".13"/>
<path d="M39.4 201.3l.3 .3-.3 .2-.3-.2z" fill-rule="evenodd" fill="#00aa9d"/>
<path d="M39.2 201.6h.4M39.4 201.4v.4" fill="none" stroke="#fffeff" stroke-width=".13"/>
<path d="M226.3 195.2l.3 .3-.3 .2-.3-.2z" fill-rule="evenodd" fill="#00aa9d"/>
<path d="M226.1 195.5h.4M226.3 195.3v.4" fill="none" stroke="#fffeff" stroke-width=".13"/>
<path d="M226.3 181.7l.3 .3-.3 .2-.3-.2z" fill-rule="evenodd" fill="#00aa9d"/>
<path d="M226.1 182h.4M226.3 181.8v.4" fill="none" stroke="#fffeff" stroke-width=".13"/>
<g font-size=".9" fill="#8794a3">
<text x="228.1" y="14">\Q_reg[0]</text>
<text x="227.8" y="23.4">SDFFR_X2</text>
<text x="228.1" y="25.5">\Q_reg[4]</text>
<text x="227.8" y="34.8">SDFFR_X2</text>
<text x="228.1" y="37">\Q_reg[1]</text>
<text x="45.3" y="43.7">g812__1881</text>
<text x="227.8" y="46.3">SDFFR_X2</text>
<text x="46.5" y="49">HA_X1</text>
<text x="57.8" y="48.5">g810__6131</text>
<text x="58.9" y="53.8">HA_X1</text>
<text x="70.2" y="48.5">g808__7098</text>
<text x="71.3" y="53.8">HA_X1</text>
<text x="228.1" y="48.5">\Q_reg[3]</text>
<text x="81.3" y="56.6">g806__8246</text>
<text x="227.8" y="57.8">SDFFR_X2</text>
<text x="228.1" y="59.9">\Q_reg[2]</text>
<text x="82.4" y="61.9">HA_X1</text>
<text x="93.7" y="71.5">g804__5122</text>
<text x="106.2" y="71.5">g802__1705</text>
<text x="227.8" y="69.3">SDFFR_X2</text>
<text x="228.1" y="71.5">\Q_reg[6]</text>
<text x="94.9" y="76.8">HA_X1</text>
<text x="107.3" y="76.8">HA_X1</text>
<text x="227.8" y="80.8">SDFFR_X1</text>
<text x="228.1" y="82.9">\Q_reg[5]</text>
<text x="118.6" y="94.4">g800__2802</text>
<text x="131" y="94.4">g798__1617</text>
<text x="227.8" y="92.3">SDFFR_X1</text>
<text x="228.1" y="94.4">\Q_reg[8]</text>
<text x="119.8" y="99.7">HA_X1</text>
<text x="132.2" y="99.7">HA_X1</text>
<text x="227.8" y="103.8">SDFFR_X1</text>
<text x="227.9" y="105.9">\Q_reg[12]</text>
<text x="158.3" y="112.7">g793__5526</text>
<text x="144.6" y="118.5">g797__3680</text>
<text x="159.4" y="118">HA_X1</text>
<text x="170.7" y="117.4">g795__6783</text>
<text x="227.8" y="115.3">SDFFR_X1</text>
<text x="228.1" y="117.4">\Q_reg[9]</text>
<text x="171.9" y="122.7">HA_X1</text>
<text x="170.7" y="128.9">g789__6260</text>
<text x="184.5" y="128.9">g785__5107</text>
<text x="227.8" y="126.8">SDFFR_X1</text>
<text x="227.9" y="128.9">\Q_reg[14]</text>
<text x="171.9" y="134.2">HA_X1</text>
<text x="185.6" y="134.2">HA_X1</text>
<text x="184.5" y="143.8">g791__8428</text>
<text x="204.7" y="142.1">g788__4319</text>
<text x="227.8" y="138.3">SDFFR_X1</text>
<text x="227.9" y="140.4">\Q_reg[11]</text>
<text x="185.6" y="149.1">HA_X1</text>
<text x="204.7" y="145.3">XOR2_X2</text>
<text x="227.8" y="149.7">SDFFR_X1</text>
<text x="227.9" y="151.9">\Q_reg[13]</text>
<text x="227.8" y="161.2">SDFFR_X1</text>
<text x="227.9" y="163.4">\Q_reg[10]</text>
<text x="204.7" y="173.2">g783__2398</text>
<text x="227.8" y="172.7">SDFFR_X1</text>
<text x="204.7" y="176.4">XOR2_X2</text>
<text x="228.1" y="174.9">\Q_reg[7]</text>
<text x="200" y="184.3">ts_lockup_latchn_clkc1_intno7_i</text>
<text x="227.8" y="184.2">SDFFR_X1</text>
<text x="205" y="189.6">DLL_X2</text>
<text x="227.9" y="188.4">\Q_reg[15]</text>
<text x="199.7" y="195.2">ts_lockup_latchn_clkc2_intno15_i</text>
<text x="227.8" y="197.7">SDFFR_X1</text>
<text x="205" y="200.4">DLL_X2</text>
</g>
<g font-size=".9" fill="#8794a4">
<text x="228.3" y="17.4">D</text>
<text x="228.8" y="16">CK</text>
<text x="242.2" y="17.4">Q[15:0]</text>
<text x="228.3" y="18.7">RN</text>
<text x="228.3" y="20.1">SE</text>
<text x="228.3" y="21.4">SI</text>
<text x="230.7" y="19.4">QN</text>
<text x="231.4" y="18">Q</text>
<text x="228.3" y="28.8">D</text>
<text x="228.8" y="27.5">CK</text>
<text x="231.4" y="29.5">Q</text>
<text x="228.3" y="30.2">RN</text>
<text x="228.3" y="31.5">SE</text>
<text x="228.3" y="32.9">SI</text>
<text x="230.7" y="30.9">QN</text>
<text x="228.3" y="40.3">D</text>
<text x="228.3" y="41.7">RN</text>
<text x="228.8" y="38.9">CK</text>
<text x="231.4" y="41">Q</text>
<text x="46" y="45.7">A</text>
<text x="46" y="47.1">B</text>
<text x="48.4" y="45.7">CO</text>
<text x="49.2" y="47.1">S</text>
<text x="228.3" y="43">SE</text>
<text x="228.3" y="44.4">SI</text>
<text x="230.7" y="42.3">QN</text>
<text x="58.5" y="50.5">A</text>
<text x="58.5" y="51.8">B</text>
<text x="60.9" y="50.5">CO</text>
<text x="61.6" y="51.8">S</text>
<text x="70.9" y="50.5">A</text>
<text x="70.9" y="51.8">B</text>
<text x="73.3" y="50.5">CO</text>
<text x="74" y="51.8">S</text>
<text x="228.3" y="51.8">D</text>
<text x="228.3" y="53.2">RN</text>
<text x="228.8" y="50.5">CK</text>
<text x="230.7" y="53.8">QN</text>
<text x="231.4" y="52.5">Q</text>
<text x="82" y="58.6">A</text>
<text x="82" y="59.9">B</text>
<text x="84.4" y="58.6">CO</text>
<text x="85.1" y="59.9">S</text>
<text x="228.3" y="54.5">SE</text>
<text x="228.3" y="55.9">SI</text>
<text x="228.3" y="63.3">D</text>
<text x="228.3" y="64.6">RN</text>
<text x="228.3" y="66">SE</text>
<text x="228.8" y="61.9">CK</text>
<text x="230.7" y="65.3">QN</text>
<text x="231.4" y="64">Q</text>
<text x="228.3" y="67.4">SI</text>
<text x="94.4" y="73.4">A</text>
<text x="94.4" y="74.8">B</text>
<text x="96.8" y="73.4">CO</text>
<text x="97.6" y="74.8">S</text>
<text x="106.8" y="73.4">A</text>
<text x="106.8" y="74.8">B</text>
<text x="109.3" y="73.4">CO</text>
<text x="110" y="74.8">S</text>
<text x="228.3" y="74.8">D</text>
<text x="228.3" y="76.2">RN</text>
<text x="228.3" y="77.5">SE</text>
<text x="228.8" y="73.4">CK</text>
<text x="230.7" y="76.8">QN</text>
<text x="231.4" y="75.5">Q</text>
<text x="228.3" y="78.9">SI</text>
<text x="228.3" y="86.3">D</text>
<text x="228.3" y="87.6">RN</text>
<text x="228.3" y="89">SE</text>
<text x="228.8" y="84.9">CK</text>
<text x="230.7" y="88.3">QN</text>
<text x="231.4" y="87">Q</text>
<text x="228.3" y="90.3">SI</text>
<text x="119.3" y="96.4">A</text>
<text x="119.3" y="97.8">B</text>
<text x="121.7" y="96.4">CO</text>
<text x="122.5" y="97.8">S</text>
<text x="131.7" y="96.4">A</text>
<text x="131.7" y="97.8">B</text>
<text x="134.1" y="96.4">CO</text>
<text x="134.9" y="97.8">S</text>
<text x="228.3" y="97.8">D</text>
<text x="228.3" y="99.1">RN</text>
<text x="228.3" y="100.5">SE</text>
<text x="228.3" y="101.9">SI</text>
<text x="228.8" y="96.4">CK</text>
<text x="230.7" y="99.8">QN</text>
<text x="231.4" y="98.5">Q</text>
<text x="228.8" y="107.9">CK</text>
<text x="228.3" y="109.3">D</text>
<text x="228.3" y="110.6">RN</text>
<text x="228.3" y="112">SE</text>
<text x="228.3" y="113.3">SI</text>
<text x="230.7" y="111.3">QN</text>
<text x="231.4" y="109.9">Q</text>
<text x="143.2" y="117.5">A1</text>
<text x="143.2" y="118.8">A2</text>
<text x="147.2" y="119.5">ZN</text>
<text x="159" y="114.7">A</text>
<text x="159" y="116">B</text>
<text x="161.4" y="114.7">CO</text>
<text x="162.1" y="116">S</text>
<text x="171.4" y="119.4">A</text>
<text x="173.8" y="119.4">CO</text>
<text x="228.8" y="119.4">CK</text>
<text x="143.2" y="120.2">A3</text>
<text x="143.2" y="121.5">A4 AND4_X4</text>
<text x="171.4" y="120.8">B</text>
<text x="174.6" y="120.8">S</text>
<text x="228.3" y="120.8">D</text>
<text x="228.3" y="122.1">RN</text>
<text x="228.3" y="123.5">SE</text>
<text x="228.3" y="124.8">SI</text>
<text x="230.7" y="122.8">QN</text>
<text x="231.4" y="121.5">Q</text>
<text x="171.4" y="130.9">A</text>
<text x="173.8" y="130.9">CO</text>
<text x="185.2" y="130.9">A</text>
<text x="187.6" y="130.9">CO</text>
<text x="228.8" y="130.9">CK</text>
<text x="171.4" y="132.2">B</text>
<text x="174.6" y="132.2">S</text>
<text x="185.2" y="132.2">B</text>
<text x="188.3" y="132.2">S</text>
<text x="228.3" y="132.2">D</text>
<text x="228.3" y="133.6">RN</text>
<text x="228.3" y="135">SE</text>
<text x="228.3" y="136.3">SI</text>
<text x="230.7" y="134.3">QN</text>
<text x="231.4" y="132.9">Q</text>
<text x="203.9" y="142.5">A</text>
<text x="203.9" y="143.8">B</text>
<text x="207.3" y="143.1">Z</text>
<text x="228.3" y="143.7">D</text>
<text x="228.8" y="142.4">CK</text>
<text x="185.2" y="145.8">A</text>
<text x="185.2" y="147.1">B</text>
<text x="187.6" y="145.8">CO</text>
<text x="188.3" y="147.1">S</text>
<text x="228.3" y="145.1">RN</text>
<text x="228.3" y="146.4">SE</text>
<text x="228.3" y="147.8">SI</text>
<text x="230.7" y="145.8">QN</text>
<text x="231.4" y="144.4">Q</text>
<text x="228.3" y="155.2">D</text>
<text x="228.8" y="153.9">CK</text>
<text x="231.4" y="155.9">Q</text>
<text x="228.3" y="156.6">RN</text>
<text x="228.3" y="157.9">SE</text>
<text x="228.3" y="159.3">SI</text>
<text x="230.7" y="157.3">QN</text>
<text x="228.3" y="166.7">D</text>
<text x="228.8" y="165.4">CK</text>
<text x="231.4" y="167.4">Q</text>
<text x="203.9" y="173.6">B</text>
<text x="228.3" y="168.1">RN</text>
<text x="228.3" y="169.4">SE</text>
<text x="228.3" y="170.8">SI</text>
<text x="230.7" y="168.7">QN</text>
<text x="203.9" y="174.9">A</text>
<text x="207.3" y="174.2">Z</text>
<text x="228.3" y="178.2">D</text>
<text x="228.3" y="179.6">RN</text>
<text x="228.8" y="176.9">CK</text>
<text x="231.4" y="178.9">Q</text>
<text x="35.4" y="180.9">clk</text>
<text x="35.5" y="182.3">rst</text>
<text x="228.3" y="180.9">SE</text>
<text x="228.3" y="182.3">SI</text>
<text x="230.7" y="180.3">QN</text>
<text x="33" y="191.8">scan_en</text>
<text x="204.7" y="186.3">D</text>
<text x="204.7" y="187.7">GN</text>
<text x="207.8" y="187">Q</text>
<text x="228.3" y="191.7">D</text>
<text x="228.8" y="190.4">CK</text>
<text x="242.2" y="186.4">scan_out_0</text>
<text x="32.3" y="193.1">scan_in_0</text>
<text x="204.7" y="197.1">D</text>
<text x="207.8" y="197.8">Q</text>
<text x="228.3" y="193.1">RN</text>
<text x="228.3" y="194.4">SE</text>
<text x="228.3" y="195.8">SI</text>
<text x="230.7" y="193.8">QN</text>
<text x="231.4" y="192.4">Q</text>
<text x="32.3" y="201.2">scan_in_1</text>
<text x="204.7" y="198.5">GN</text>
<text x="242.2" y="198.5">scan_out_1</text>
</g>
<g font-size=".9" fill="#222830">
<text x="136.6" y="203.8">counter_16bit</text>
<text x="138.2" y="204.8">(chip)</text>
</g>
<g font-size=".5" fill="#ee1c24">
<text x="233" y="30.6">⨂</text>
<text x="233" y="42.1">⨂</text>
<text x="233" y="53.6">⨂</text>
<text x="233" y="65.1">⨂</text>
<text x="233" y="76.6">⨂</text>
<text x="233" y="88.1">⨂</text>
<text x="233" y="99.6">⨂</text>
<text x="233" y="111.1">⨂</text>
<text x="233" y="122.6">⨂</text>
<text x="233" y="134.1">⨂</text>
<text x="233" y="145.5">⨂</text>
<text x="233" y="157.1">⨂</text>
<text x="233" y="168.5">⨂</text>
<text x="233" y="180">⨂</text>
<text x="233" y="193.5">⨂</text>
</g>
</svg>
